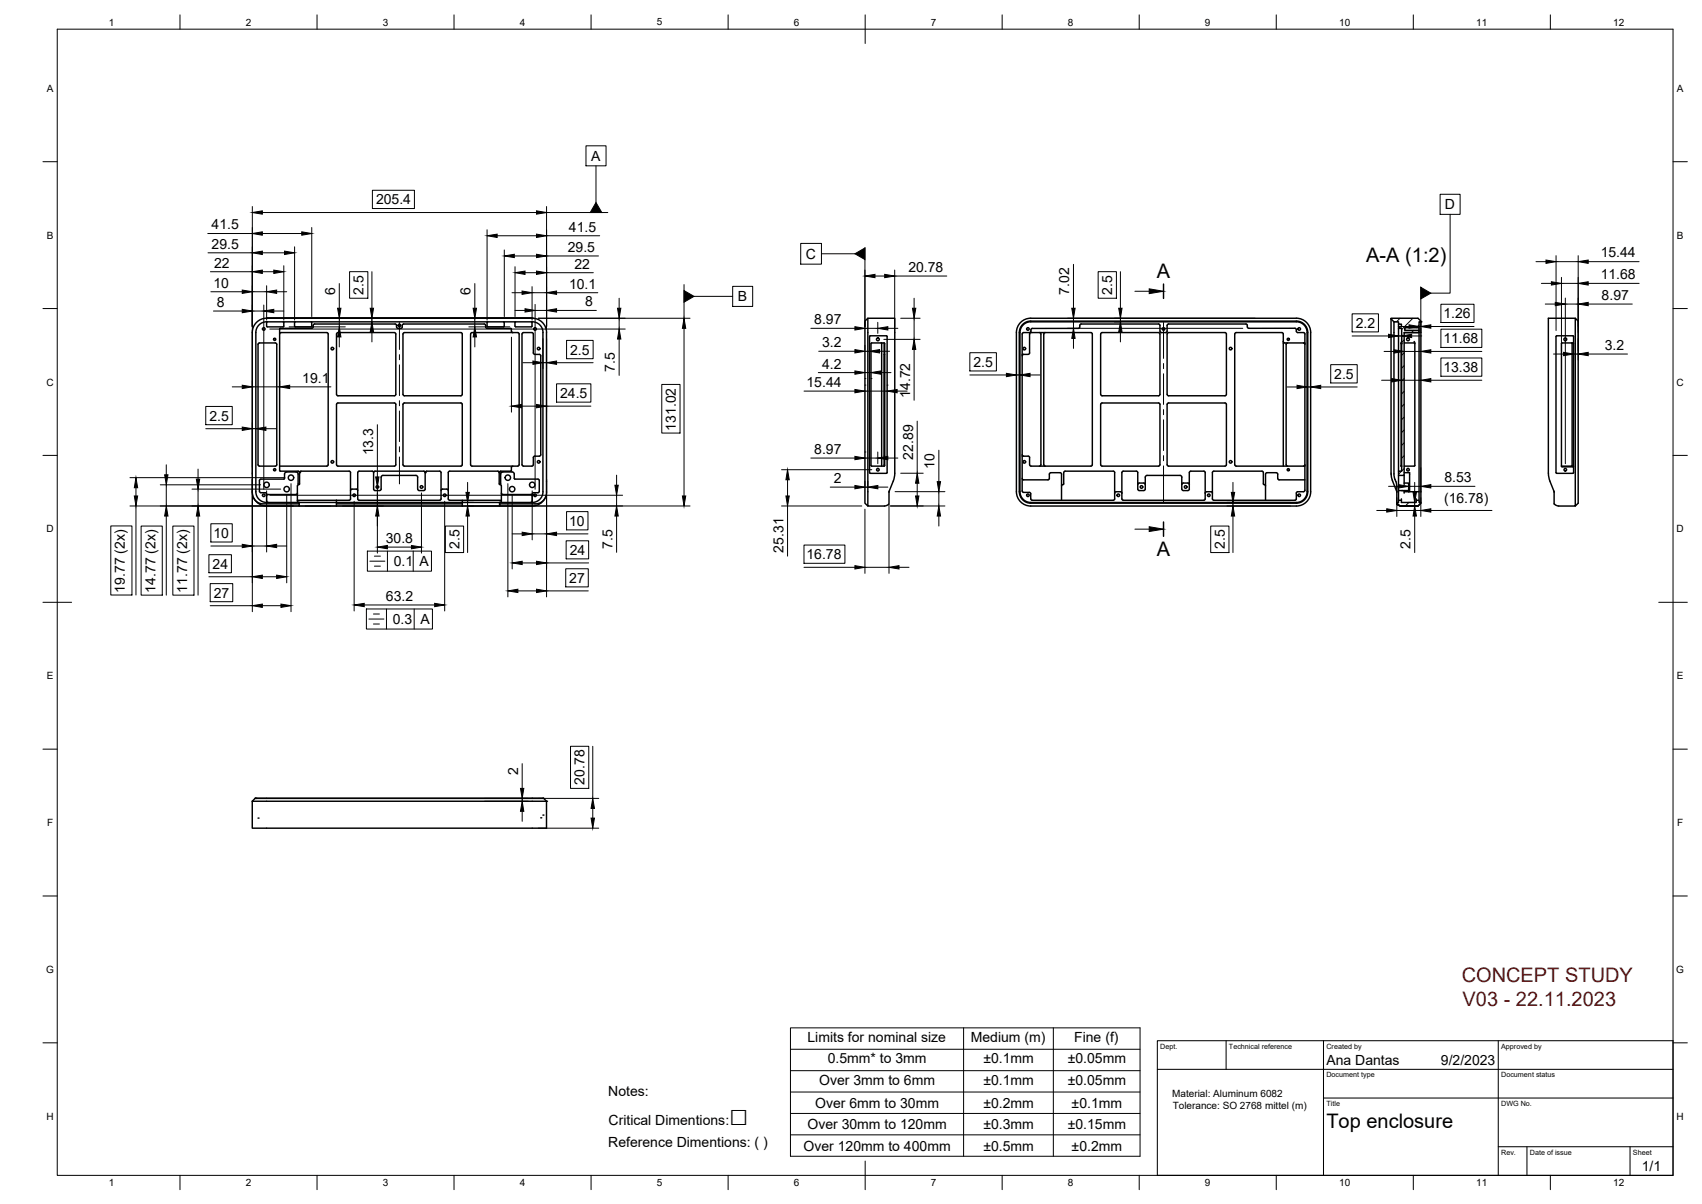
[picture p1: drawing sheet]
<svg xmlns="http://www.w3.org/2000/svg" width="594mm" height="420mm" viewBox="0 0 594 420" stroke-linecap="round" stroke-linejoin="round" font-family="sans-serif">
<!-- layer: Visible -->
<g fill="none" stroke="#000" stroke-width=".51">
<path d="M90.4 113.4a3.7 3.7 0 0 1 2.7-1.1h92.7a3.7 3.7 0 0 1 3.7 3.7v52.8a7.3 7.3 0 0 1-1.1 5.4 3.7 3.7 0 0 1-2.6 1.1h-92.8a4 4 0 0 1-3.7-5.1v-54.1a3.7 3.7 0 0 1 1.1-2.7zM93 111.1h92.8zM93 112.6v1.2M93.1 111a5 5 0 0 0-5 5v55.8l.6 2.2M93.3 112.3l-.2 .3M97.6 114.8v49.4M97.6 116.6l.5-.5h16l.4 .2 .1 45.9M97.9 114.6l-.3 .2M98.8 112.3l.3 .3-.2 1.4-5.6 .1-.2-.3M108.6 112.3l.2 .3-.1 1.4-5.6 .1-.3-.3v-1.2l.3-.3M109.8 113.1h28.1l.4 .2 .4 1.2 1.2 .1 .5-.3 .1-1 .4-.2h28.1l.4 .2 .1 .8M109.8 113.1l-.4 .2-.1 .9-.5 .4h-10.9"/>
<path d="M137.6 116.1h-19.6l-.5 .2v21.3l.5 .5h19.6M137.7 116.1l.5 .5v21l-.5 .5M140.7 116.3l.5-.2h19.7l.4 .2 .1 21.3-.3 .4-19.9 .1-.5-.2zM164.3 116.6v45.6M164.3 116.6l.5-.5h15.9l.4 .2 .1 45.9M169.5 114.1l.5 .5h8.2l.3 .2 .1 1 .4 .3M175.8 112.3l.2 .3-.1 1.4-5.7 .1-.2-.3v-1.2l.3-.3M185.5 112.3l.2 .3-.1 1.4-5.6 .1-.2-.3-.1-1.2 .3-.3M185.8 111a5 5 0 0 1 5 5.1v55.7l-.6 2.2M302.9 111.1l-1 1v63.5l1 1M303.6 117.2h5.8l.2 .2v47.5l-.2 .3h-5.6l-.3-.3zM304.1 119.7h4.5l.2 .2v42.5l-.3 .3h-4.2l-.3-.3z"/>
<path d="M307.5 119.7l.3 .2M307.7 119.7v43M308.6 119.7v43M357 113.2a4 4 0 0 1 2.8-1.2h92.7a4 4 0 0 1 4 4.1v55.5a4 4 0 0 1-4 4h-92.7a4 4 0 0 1-4-4v-55.6a4 4 0 0 1 1.2-2.8zM357.1 113.4a3.6 3.6 0 0 1 2.7-1.1h92.7a3.7 3.7 0 0 1 3.7 3.8v55.5a3.8 3.8 0 0 1-3.7 3.7h-92.7a3.8 3.8 0 0 1-3.8-3.7v-55.6a3.7 3.7 0 0 1 1.1-2.6zM359.4 116.6h.1M359.8 111.1h92.7M359.8 111a5 5 0 0 0-5 5.1v55.5a5 5 0 0 0 5 5h92.7a5 5 0 0 0 5-5v-55.6a5 5 0 0 0-5-5M362.8 116.1l.5 .5v45.6M364.8 116.1l-.5 .5v45.6M384.7 116.1h19.7l.4 .2 .1 21.3-.5 .5h-19.7M384.7 116.1l-.5 .5v21l.5 .5"/>
<path d="M407.4 113.6v2l-.5 .5h-1.5l-.4-.3-.1-2.3-.5-.4h-27l-.4 .2-.2 1-.4 .3h-16.1l-.4 .2-.3 1.2-2.3 .1-.4 .2-.1 55M407.4 116.6v21M407.4 116.6l.5-.5h19.7l.4 .2 .1 21.3-.5 .5h-19.7l-.5-.5M407.4 113.5l.5-.4h27l.4 .2 .1 .9 .5 .4h16.1M447.9 119.2v-2.6l-.5-.5h-15.9l-.4 .2-.1 45.9M447.9 119.2l.5 .5h7.1M447.9 119.2v43.5M449 119.9l-.1 42.3M449.4 119.7l-.4 .2M452 114.6l.5 .5M452.5 115.1l.2 .9 2.3 .1 .5 .5v54.5l-.5 .5h-2l-.5 .2v2.3l-.5 .5M455 119.7l.5 .5"/>
<path d="M485.5 111.1h9.4l1.1 1v.2h-.7v2.1h-5v.9h5v.8h-5.2v49.8h-2v-1.5h1.1v-49.8h-1.1v-.6h1.1v-.9h-1.1v-.8h-1.5zM485.5 111.2v53.9l.6 2.8M486.6 112.3v53.1l.6 2.6M488.1 113.1v.9M488.1 114.6v49.8M489.2 119.3l-.1 .3v43.1h.1l-.1-.3M489.3 119.7l-.2 .2M490.1 116.1h5.2v58.5M490.1 119.7h3.5l.3 .2M493.6 119.2l.2 .4v42.8M495.3 114.4v.9M496 112.3v63"/>
<path d="M545.3 119.7h3.7M545.3 119.7l-.3 .2v42.8M548.5 119.7l.3 .2M548.7 119.7v42.7l-.2 .3h-3.5M549 117.2h-5.6l-.3 .2v47.5l.3 .3h5.6M549 117.2l.3 .2v47.5l-.3 .3M549 119.7l.3 .2M549.8 111.1h-9.4v54M308.6 123.7h.2M308.7 123.7v35.5M357.3 123.7l-.5 .5M359.4 123.2v-6.7l.3-.4h21.1l.4 .2 .1 45.9"/>
<path d="M359.4 123.2l-.5 .5h-2.1M118 140.6h19.6M118 140.6l-.5 .5v21.1M137.7 140.6l.5 .5v21.1M141.2 140.6h19.6M141.2 140.6l-.5 .5v21.1M160.9 140.6l.5 .5v21.1M188.7 158.7l.1-34.5-.3-.5h-1.8l-.5-.3-.1-7.1-.4-.2h-3l-.5 .5v45.6M188.8 158.7l-.3 .4-2.3 .3v2.8M308.6 159.2h.2M356.8 158.7l.5 .5M356.8 159.2h2.1l.5 .5"/>
<path d="M359.4 159.7v2.5M384.7 140.6h19.7M384.7 140.6l-.5 .5v21.1M404.4 140.6l.5 .5v21.1M407.4 141.1v21.1M407.9 140.6h19.7M407.9 140.6l-.5 .5M427.6 140.6l.5 .5v21.1M88.6 174l1.2 1.2 1.8 .6h12.8v-.5l-.6-.5M88.7 174a5 5 0 0 0 4.4 2.6h11.3v-.8M90.1 162.2l.5 .5h5.5l.5-.5M90.1 162.2v-42l.5-.5h5.5l.5 .5v42"/>
<path d="M93 172.4v2.4M93.1 174.8l.5 .5M93.6 172.6h9.7M93.6 172.6l-.5 .4M97.6 164.2l.3 .2M97.9 164.4h6.2M103.8 174.6h18.1M103.8 172.1l-.5 .5M104.1 165.5v3.4M104.1 164.4l.5 .5M104.1 165.4l-.2-.5-.6-.2h-3.2l-.7 .5-.1 1.8-.2 .2-8.3 .1-.2 .4v4l.5 .2 1.7 .1 .3 .4M104.3 169.1l-.5 .5v5.2"/>
<path d="M104.4 176.6h13M104.6 164.9v4l-.3 .2-.2-.2M114.6 162.2l-.5 .5h-16.5M117.4 174.6v2M117.4 175.8h44M117.4 176.6h44M117.5 162.2l.5 .5h19.6M121.9 164.4h-16.8l-.5 .5M121.9 164.4l.5 .5-.1 9.2-.4 .5M124.9 171.2l-.5-.5h-1.5l-.5 .5M125.3 164.4h4.6l.5 .5M125.4 164.4l-.5 .5v6.3v2.9l.5 .5"/>
<path d="M130.4 164.9v5.8l.3 .4 1.8 .1 .5-.3v-4.4M138.2 162.2l-.5 .5M140.7 162.2l.5 .5h19.7l.5-.5M145.8 166.5l-.2-.4-.4-.2h-11.5l-.5 .2-.2 .4M148.4 164.9v5.8l-.2 .4-1.9 .1-.4-.3-.1-4.4M148.4 164.9l-.5-.5h-17l-.5 .5M148.9 164.4h4.6l.4 .3v9.4l-.2 .4-28.4 .1M148.9 164.4l-.5 .5M156.5 171.2l-.5-.5h-1.5l-.5 .5M161.4 176.6h13M161.4 174.6h13.6M164.3 162.2l.5 .5h15.9l.5-.5"/>
<path d="M174.3 164.9l-.5-.5-17.1 .1-.2 .4v9.4l.5 .3h4.4v2M174.4 175.8h12.9l1.7-.5 1.2-1.3a5 5 0 0 1-4.4 2.6h-11.4zM174.5 169.1l.5 .5v5.2M175 174.8l-.2 .5h-.4v.5M175 172.1l.5 .5M175.5 172.6h9.8M178.5 164.2l-.2 .2h-3.5l-.5 .5M178.8 164.7h-3.3l-.5 .2-.2 .6v3.4l-.3 .2-.2-.2-.1-4M178.8 164.7l.7 .5v1.8l.3 .2h7.9l.5 .2v4.3l-2.4 .5v2.6M179 162.7l-.4 .2-.1 1.3M182.2 162.2l.5 .5h3l.5-.5M185.3 172.6l.5 .4"/>
<path d="M185.8 174.8l-.5 .5M311.8 167.9l-1.5 3.8v4.1l-.8 .6-.8 .2M311.8 167.9l.5-2.8v-54h-9.4v65.5h5.8M356.8 167l.5 .4h8.5l.5-.4M359.4 162.2l.5 .5h20.9l.5-.5M363.3 162.2l-.5 .5M364.3 162.2l.5 .5M366.3 165.5v1.5M366.3 165.4l.5-.4h3.2l.5 .2v9.4M371.8 164.4l17 .1 .3 .4-.1 9.4-.4 .3h-28.3l-.4-.3-.4-2.4-2.2-.1-.5-.5M371.8 164.4l-.5 .5v4l-.8 .7M384.2 162.2l.5 .5"/>
<path d="M389.6 171.6h1.5l.5 .5M389.6 171.6l-.5 .5M397.1 169l.5-.4h1.9l.3 .4M399.8 166.5l-.1 4.4-.5 .3h-1.6l-.5-.5v-6l-.5-.3-4.8 .1-.2 .4 .1 9.4 .4 .3h28.1l.4-.3 .1-9.4-.3-.4-4.8-.1-.4 .3-.1 6-.5 .5h-1.6l-.4-.3-.1-4.4M399.8 166.5l.1-.4 .5-.2h11.5l.4 .2 .2 .4M404.9 162.2l-.5 .5h-19.7M407.4 162.2l.5 .5h19.7l.5-.5M412.5 169l.5-.4h1.9l.2 .4M420.7 172.1l.2-.5h1.8l.5 .5M431 162.2l.5 .5h24M441 164.9v4M441 164.9l-.5-.5-17.1 .1-.2 .4 .1 9.4 .4 .3h28.3"/>
<path d="M441 168.9l.7 .7M446.5 167.4h9M446.5 167.4l-.5-.2v-1.7l-.3-.5h-3.5l-.4 .2-.1 9.4M448.9 162.2l.5 .5M455.5 162.2l-.5 .5M486.1 167.9l1.5 3.9M487.2 168l.4 1.7v5.6M487.6 175.8l.1 .2M487.7 176l1.5 .6M488.1 171.2v3.4M488.1 165.9v5.3h3.6v-2.6h-1.6M489.2 174.1v.5"/>
<path d="M490.1 165.9v3.2M490.1 165h1.9v6.6M490.1 171.6h5.2M490.1 171.2v.9M493.9 162.4l-.3 .3h-3.5M494.3 174.1v.5M496 175.6l-1.1 1h-5.8h5.8l1.1-1.3h-.7v-.7h-1v.7h-5.1v-.7h-1.1v.7h-.5l.1 .7M540.5 165.1l.5 2.8M541 167.9l1.5 3.7 .1 4.4M542.6 176l1.5 .6M544 176.6h5.8v-65.5l1.1 1v63.5l-1.1 1M545 162.7l.3 .2"/>
<path d="M545.3 162.9h3.7M549.3 162.7l-.3 .2M88.1 279.6h102.7v9.4h-102.7zM89 278.6h96.8zM89 278.6l-.9 1M185.8 278.6h4zM189.8 278.6l1 1"/>
<circle cx="92.1" cy="114.8" r=".46"/>
<circle cx="95.9" cy="118.4" r=".39"/>
<circle cx="139.4" cy="113.5" r=".46"/>
<circle cx="186.8" cy="114.8" r=".46"/>
<circle cx="306.4" cy="118.4" r=".5"/>
<circle cx="358.8" cy="114.8" r=".46"/>
<circle cx="406.1" cy="114.8" r=".46"/>
<circle cx="449.7" cy="118.4" r=".39"/>
<circle cx="453.5" cy="114.8" r=".46"/>
<circle cx="491.5" cy="118.4" r=".5"/>
<circle cx="546.4" cy="118.4" r=".5"/>
<circle cx="116" cy="121.7" r=".46"/>
<circle cx="188" cy="121.7" r=".46"/>
<circle cx="357.5" cy="121.7" r=".46"/>
<circle cx="429.5" cy="121.7" r=".46"/>
<circle cx="92.1" cy="172.8" r=".46"/>
<circle cx="93.1" cy="169.2" r=".94"/>
<circle cx="95.9" cy="163.9" r=".39"/>
<circle cx="100.1" cy="170.7" r=".94"/>
<circle cx="101.6" cy="166.7" r=".94"/>
<circle cx="116" cy="161.2" r=".46"/>
<circle cx="123.6" cy="172.8" r=".46"/>
<circle cx="131.7" cy="169.9" r=".46"/>
<circle cx="147.1" cy="169.9" r=".46"/>
<circle cx="155.2" cy="172.8" r=".46"/>
<circle cx="177.3" cy="166.7" r=".94"/>
<circle cx="178.8" cy="170.7" r=".94"/>
<circle cx="185.8" cy="169.2" r=".94"/>
<circle cx="186.8" cy="172.8" r=".46"/>
<circle cx="188" cy="161.2" r=".46"/>
<circle cx="306.4" cy="163.9" r=".46"/>
<circle cx="357.5" cy="161.2" r=".46"/>
<circle cx="358.8" cy="172.8" r=".46"/>
<circle cx="390.3" cy="172.8" r=".46"/>
<circle cx="398.4" cy="169.9" r=".46"/>
<circle cx="413.8" cy="169.9" r=".46"/>
<circle cx="421.9" cy="172.8" r=".46"/>
<circle cx="429.5" cy="161.2" r=".46"/>
<circle cx="449.7" cy="163.9" r=".39"/>
<circle cx="453.5" cy="172.8" r=".46"/>
<circle cx="491.5" cy="163.9" r=".46"/>
<circle cx="546.4" cy="163.9" r=".46"/>
</g>
<g fill="#000">
<circle cx="185.8" cy="111.1" r=".25"/>
<circle cx="485.5" cy="111.2" r=".25"/>
<circle cx="486.6" cy="112.3" r=".25"/>
<circle cx="489.1" cy="119.9" r=".25"/>
<circle cx="496" cy="112.3" r=".25"/>
<circle cx="104.6" cy="164.9" r=".25"/>
<circle cx="148.4" cy="164.9" r=".25"/>
<circle cx="174.2" cy="164.9" r=".25"/>
<circle cx="487.6" cy="175.8" r=".25"/>
<circle cx="487.7" cy="176" r=".25"/>
<circle cx="489.2" cy="171.2" r=".25"/>
<circle cx="88.1" cy="279.6" r=".25"/>
<circle cx="89.3" cy="278.6" r=".25"/>
<circle cx="190.8" cy="279.6" r=".25"/>
<circle cx="90.1" cy="285.5" r=".25"/>
<circle cx="188.7" cy="285.4" r=".25"/>
<circle cx="189.5" cy="284.4" r=".25"/>
</g>
<!-- layer: BORDER -->
<g fill="none" stroke="#000" stroke-width=".35">
<path d="M20 10.2h564v400h-564zM62.8 5.2v5M110.7 5.2v5M158.5 5.2v5M206.3 5.2v5M254.1 5.2v5M302 5.2v10M349.8 5.2v5M397.6 5.2v5M445.5 5.2v5M493.3 5.2v5M541.1 5.2v5"/>
<path d="M15 56.4h5M584 56.4h5M15 107.7h5M584 107.7h5M15 158.9h5M584 158.9h5M15 210.2h10M579 210.2h10M15 261.4h5M584 261.4h5M15 312.7h5M584 312.7h5"/>
<path d="M15 363.9h5M584 363.9h5M62.8 410.2v5M110.7 410.2v5M158.5 410.2v5M206.3 410.2v5M254.1 410.2v5M302 405.2v10M349.8 410.2v5M397.6 410.2v5M445.5 410.2v5M493.3 410.2v5"/>
<path d="M541.1 410.2v5"/>
</g>
<!-- layer: TITLEBLOCK -->
<path d="M404 363.2h180v47h-180zM404 373.2h180M428 363.2v10M462 363.2v47M523 363.2v47M462 383.2h122M523 400.2h61M533 400.2v10M569 400.2v10" fill="none" stroke="#000" stroke-width=".36"/>
<!-- layer: Custom Tables -->
<path d="M275.9 358.7h122v44.8h-122zM336.3 358.7v44.8M367.7 358.7v44.8M275.9 373.6h122M275.9 366.2h122M275.9 396h122M275.9 388.6h122M275.9 381.1h122" fill="none" stroke="#000" stroke-width=".35"/>
<!-- layer: FD_Dimensions -->
<g fill="none" stroke="#000" stroke-width=".35">
<path d="M88.1 72.1v93.7M91.6 74.2h95.7M108.8 79.4v31.1M130 66.4h14.7v6.4h-14.7zM190.8 72.1v136.2M72.5 81.5h15.6M72.6 88.2h15.5M73.4 94.8h14.7M91.6 94.8h4M91.6 88.2h7.7M91.6 81.5h13.7M93.1 99.7v12"/>
<path d="M99.1 92.7v19M102.8 86.1v25.6M118.4 99v8.6M122 94.8h6.4v9.3h-6.4zM129.8 94.8v12.8M165.7 99v8.6M170 80.2v31.5M173.5 82.3h13.8M176 87.2v23.3M179.5 89.3h7.8M179.8 93.1v17.4M183.3 95.2h4"/>
<path d="M190.8 95.2h16.3M190.8 89.3h18.1M190.8 82.3h18.5M301.9 94.2v19.8M305.4 96.3h3.4M312.3 94.2v19.8M312.3 96.3h18.2M374.7 92.2v15.4M383.3 94.8h6.4v9.3h-6.4zM391.1 94.8v12.8M536.1 91.3h3.5M538 98.9h3.5"/>
<path d="M543.1 89.2v26.1M543.1 91.3h7.8M545 96.8v25.7M545 98.9h5.9M550.9 89.2v36.4M554.4 91.3h17.7M554.4 98.9h17.7M73.6 101.8h11M74.5 108.5h10.1M88.1 108.5h4M88.1 101.8h5M92.1 106.4v64.3"/>
<path d="M94.2 114.8h124M95.6 108.5h3.5M96.6 101.8h3.5M100.9 114.1h19.6M118.4 111.1v3M118.4 117.6v3.5M129.8 111.1v1.2M129.8 115.8v3.5M163.6 114.1h14.3M165.7 111.1v3M165.7 117.6v3.5M178.5 117.7v26.1"/>
<path d="M178.7 102.2h3.5M179.8 108.3h3.5M185.7 100v11.7M185.7 102.2h5.1M186.8 106.2v64.5M186.8 108.3h4M187.9 111.1h53M189.5 118.2v10.5M194.3 108.3h13.9M194.3 102.2h14.4M197.8 118.8h9.2v6.4h-9.2zM216.1 104.1v3.5"/>
<path d="M216.1 111.1v3.7M216.1 118.3v12.7M238.8 114.6v58.5M283 114.6h15.4M301.9 114.6h4.5M306.4 112.5v3.8M308.5 118.4h12.7M309.9 114.6h3.5M314.4 111.1h6.8M319.1 104.1v3.5M319.1 111.1v7.3M372.6 111.1h65.5"/>
<path d="M372.6 114.6h61.2M374.7 111.1v3.5M374.7 118.1v3.5M389 112.3h2.4M391.1 111.1v1.2M391.1 115.8v3.5M472 109.5h9.1v6.3h-9.1zM472 117.2h12.7M488.1 116.7v2.6M488.1 117.2h1.1M488.3 113.9h3.5M489.2 116.7v2.6"/>
<path d="M492.7 117.2h3.6M495.3 114.4v1.6M495.3 113.9h.6M495.9 114.4v1.6M499.4 113.9h15.1M502.9 106.2h11.6v6.3h-11.6zM502.9 114.9h14.3v6.3h-14.3zM539.4 106.1h3.5M546.4 104v57.8M546.4 106.1h4.5M549.3 119.5v6.1M554.4 106.1h15.3"/>
<path d="M81.1 135h3.5M88.1 135h9.5M97.6 132.9v1.9M101.1 135h14.4M182.5 126.6h3.5M189.5 126.6h1.3M194.3 133.9h11.9v6.4h-11.9zM194.3 126.6h12.7M231 134.2h6.4v16.9h-6.4zM280.6 136.5h17.8M285.6 130h12.8M285.8 122.6h12.6"/>
<path d="M301.9 132.1h.1M301.9 134.4h.1M301.9 120.5v1.6M301.9 122.6h1.6M301.9 130h2.1M301.9 136.5h7.7M303.5 120.5v1.6M304 132.1h.1M307 122.6h3.5M307.5 130h3.5M309.6 134.4h.1M313.1 136.5h3.5"/>
<path d="M319.1 121.9v17.8M338.5 123.1h9.3v6.4h-9.3zM338.5 130.9h12.8M354.8 130.9h1.2M359.5 130.9h3.5M449.2 135h3.5M456.2 135h1.3M461 135h12.7M464.5 127.3h9.2v6.3h-9.2zM482.2 132.7h3.6M483.1 122.6h3.5M489.2 132.7h6.7"/>
<path d="M490.1 122.6h5.8M499.4 122.6h17.8M499.4 132.7h17.8M502.9 124.9h14.3v6.4h-14.3zM542.2 123.5h3.6M549.3 123.5h1.6M554.4 123.5h13.7M71.8 141.8h9.3v6.4h-9.3zM71.8 149.6h12.8M88.1 149.6h1.2M92.8 149.6h3.5M131.7 148.2v18.2"/>
<path d="M182 141.7h5.3M190.8 141.7h15.4M283 159.9h15.4M301.9 157.7h.1M301.9 159.9h4.5M306.4 157.7v4.1M309.9 159.9h3.5M320.1 147v18.1M327.7 157.1v11M45.4 176.6h195.5M45.4 166.7h54.1M47.5 170.2v2.9"/>
<path d="M47.5 176.6v31M55.9 169.2h35.1M58 162.2v3.5M58 169.2v7.4M67 170.7h31M69.1 163.7v3.5M69.1 170.7v5.9M88.1 167.2v46.3M93.1 171.3v21.3M94.2 172.8h123.1M100.1 172.8v30.6M101.6 168.8v44.7"/>
<path d="M123.6 174.9v38.3M131.7 169.9v23.1M147.1 172v21M155.2 174.9v38.3M160.6 175.3h4.7M163.2 168.3v3.5M163.2 175.3v1.3M177.3 168.8v39.5M178.8 172.8v25.7M185.8 171.3v17.1M197.8 178.5h7.4v6.4h-7.4zM215.2 165.8v3.5"/>
<path d="M215.2 172.8v3.8M272.8 176.6h28M272.8 163.9h31.5M274.9 167.4v5.7M274.9 176.6v17.5M289.8 170h8.6M301.9 167.9v1.6M301.9 177.7v22.4M301.9 170h1M302.9 167.9v1.6M306.4 170h3.5M310.3 176v24.1"/>
<path d="M310.8 176.6h19M312.4 171.6h17.4M314.4 165.1h7.8M320.1 168.6v4.5M327.7 171.6v5M428.3 176.6h22.1M428.3 175.3h22.1M430.4 168.3v3.5M430.4 175.3v1.3M480.5 178.1h3.5M484.7 169.7h3.5M487.6 173.7v6.5"/>
<path d="M487.6 178.1h8.3M491.7 171.2v.6M491.7 169.7h4.2M491.7 176.6h1.1M491.7 175.3h2.1v1.3M493.8 168.3v3.5M495.9 163.2v8.6M495.9 173.7v6.5M499.4 178.1h21.4M499.4 169.7h15.4M38.7 183.5h7.4v24.1h-7.4zM49.3 183.6h7.3v24.1h-7.3z"/>
<path d="M58 180.1v27.6M60.3 183.6h7.4v24.1h-7.4zM69.1 180.1v27.6M72.9 193.6h7.9v6.3h-7.9zM73.6 182.8h7.5v6.3h-7.5zM73.6 190.5h11M88.1 190.5h5M96.6 190.5h3.5M135.2 190.9h8.4M155.4 183.6h6.4v9.2h-6.4zM163.2 180.1v12.7M178.8 186.3h3.5"/>
<path d="M182.3 196.4h5M185.8 186.3h5M190.8 196.4h14.7M194.3 186.3h10.9M197.5 198.5h7.8v6.3h-7.8zM197.6 188.7h7.9v6.3h-7.9zM215.2 180.1v12.6M280.6 190.2h14.3v6.4h-14.3zM280.6 198h17.8M301.9 198h8.4M313.8 198h3.5M327.7 180.1v3.5"/>
<path d="M422.6 183.6h6.4v9.2h-6.4zM430.4 180.1v12.7M493.8 180.1v12.7M72.9 201.3h15.2M73.4 203.7h7.8v6.3h-7.8zM73.4 211.4h14.7M91.6 201.3h5M91.6 211.4h6.5M127.1 211.1h24.6M180.8 206.2h6.5M190.8 206.2h14.5M169.1 278.6h15.3"/>
<path d="M169.1 279.6h15.3M182.3 266.5v8.6M182.3 278.6v1M187.9 278.6h21.1M199.1 260.4h6.4v14.7h-6.4zM206.9 260.4v18.2M182.3 283.1v3.5M187.9 289h21.1M206.9 282.1v3.4"/>
</g>
<g fill="#000" stroke="#000" stroke-width=".35">
<path d="M88.1 74.2l3.5-.6v1.1zM187.3 73.6l3.5 .6-3.5 .5zM88.1 94.8l3.5-.5v1.1zM88.1 88.2l3.5-.6v1.2zM88.1 81.5l3.5-.6v1.2zM95.6 94.3l3.5 .5-3.5 .6zM99.3 87.6l3.5 .6-3.5 .6zM105.3 80.9l3.5 .6-3.5 .6zM170 82.3l3.5-.6v1.2zM176 89.3l3.5-.6v1.2zM179.8 95.2l3.5-.6v1.2zM187.3 94.6l3.5 .6-3.5 .6z"/>
<path d="M187.3 88.7l3.5 .6-3.5 .6zM187.3 81.7l3.5 .6-3.5 .6zM301.9 96.3l3.5-.6v1.2zM308.8 95.7l3.5 .6-3.5 .6zM539.6 90.7l3.5 .6-3.5 .6zM541.5 98.3l3.5 .6-3.5 .6zM550.9 91.3l3.5-.6v1.2zM550.9 98.9l3.5-.6v1.2zM84.6 108l3.5 .5-3.5 .6zM84.6 101.2l3.5 .6-3.5 .6zM92.1 108.5l3.5-.5v1.1zM93.1 101.8l3.5-.6v1.2z"/>
<path d="M118.4 114.1l.6 3.5h-1.2zM117.8 107.6h1.2l-.6 3.5zM129.8 112.3l.6 3.5h-1.2zM129.2 107.6h1.2l-.6 3.5zM165.7 114.1l.6 3.5h-1.2zM165.1 107.6h1.2l-.6 3.5zM182.2 101.6l3.5 .6-3.5 .5zM183.3 107.7l3.5 .6-3.5 .6zM190.8 108.3l3.5-.6v1.2zM190.8 102.2l3.5-.6v1.1zM215.5 107.6h1.2l-.6 3.5zM216.1 114.8l.6 3.5h-1.2z"/>
<path d="M238.8 111.1l.6 3.5h-1.2zM298.4 114l3.5 .6-3.5 .6zM306.4 114.6l3.5-.6v1.2zM318.5 107.6h1.2l-.6 3.5zM374.7 114.6l.6 3.5h-1.2zM374.1 107.6h1.2l-.6 3.5zM391.1 112.3l.5 3.5h-1.1zM390.5 107.6h1.1l-.5 3.5zM484.7 116.6l3.4 .6-3.4 .6zM491.8 113.3l3.5 .6-3.5 .6zM489.2 117.2l3.5-.6v1.2zM495.9 113.9l3.5-.6v1.2z"/>
<path d="M542.9 105.5l3.5 .6-3.5 .6zM550.9 106.1l3.5-.6v1.2zM84.6 134.4l3.5 .6-3.5 .6zM97.6 135l3.5-.6v1.2zM186 126l3.5 .6-3.5 .5zM190.8 126.6l3.5-.6v1.1zM298.4 122l3.5 .6-3.5 .6zM298.4 129.4l3.5 .6-3.5 .6zM298.4 135.9l3.5 .6-3.5 .6zM303.5 122.6l3.5-.6v1.2zM304 130l3.5-.6v1.2zM309.6 136.5l3.5-.6v1.2z"/>
<path d="M319.1 118.4l.6 3.5h-1.2zM351.3 130.3l3.5 .6-3.5 .5zM356 130.9l3.5-.6v1.1zM452.7 134.5l3.5 .5-3.5 .6zM457.5 135l3.5-.5v1.1zM485.8 132.1l3.4 .6-3.4 .6zM486.6 122l3.5 .6-3.5 .6zM495.9 122.6l3.5-.6v1.2zM495.9 132.7l3.5-.6v1.2zM545.8 123l3.5 .5-3.5 .6zM550.9 123.5l3.5-.5v1.1zM84.6 149l3.5 .6-3.5 .6z"/>
<path d="M89.3 149.6l3.5-.6v1.2zM178.5 141.7l3.5-.6v1.2zM187.3 141.1l3.5 .6-3.5 .6zM298.4 159.3l3.5 .6-3.5 .5zM306.4 159.9l3.5-.6v1.1zM47.5 166.7l.5 3.5h-1.1zM46.9 173.1h1.1l-.5 3.5zM57.5 165.7h1.1l-.6 3.5zM68.5 167.2h1.2l-.6 3.5zM131.1 166.4h1.2l-.6 3.5zM162.6 171.8h1.2l-.6 3.5zM214.6 169.3h1.2l-.6 3.5z"/>
<path d="M238.2 173.1h1.2l-.6 3.5zM274.9 163.9l.6 3.5h-1.2zM274.3 173.1h1.2l-.6 3.5zM298.4 169.4l3.5 .6-3.5 .6zM302.9 170l3.5-.6v1.2zM319.6 173.1h1.1l-.6 3.5zM320.1 165.1l.6 3.5h-1.1zM327.1 168.1h1.2l-.6 3.5zM429.8 171.8h1.2l-.6 3.5zM484 177.5l3.6 .6-3.6 .6zM488.2 169.1l3.5 .6-3.5 .6zM493.2 171.8h1.2l-.6 3.5z"/>
<path d="M495.9 178.1l3.5-.6v1.2zM495.9 169.7l3.5-.6v1.2zM58 176.6l.6 3.5h-1.1zM69.1 176.6l.6 3.5h-1.2zM84.6 189.9l3.5 .6-3.5 .6zM93.1 190.5l3.5-.6v1.2zM131.7 176.6l.6 3.5h-1.2zM131.7 190.9l3.5-.5v1.1zM143.6 190.4l3.5 .5-3.5 .6zM163.2 176.6l.6 3.5h-1.2zM182.3 185.7l3.5 .6-3.5 .6zM178.8 196.4l3.5-.5v1.1z"/>
<path d="M187.3 195.9l3.5 .5-3.5 .6zM190.8 186.3l3.5-.6v1.2zM215.2 176.6l.6 3.5h-1.2zM298.4 197.4l3.5 .6-3.5 .6zM310.3 198l3.5-.6v1.2zM327.7 176.6l.6 3.5h-1.2zM430.4 176.6l.6 3.5h-1.2zM493.8 176.6l.6 3.5h-1.2zM88.1 201.3l3.5-.6v1.2zM88.1 211.4l3.5-.6v1.2zM96.6 200.7l3.5 .6-3.5 .6zM98.1 210.8l3.5 .6-3.5 .6z"/>
<path d="M123.6 211.1l3.5-.6v1.2zM151.7 210.5l3.5 .6-3.5 .6zM177.3 206.2l3.5-.6v1.2zM187.3 205.6l3.5 .6-3.5 .6zM181.7 275.1h1.1l-.5 3.5zM182.3 279.6l.5 3.5h-1.1zM206.3 285.5h1.2l-.6 3.5zM206.9 278.6l.6 3.5h-1.2z"/>
</g>
<g fill="none" stroke="#000" stroke-width=".35">
<path d="M204.5 50.9h7v7h-7zM208 57.9v12.8M187.3 74.2h24.9M502.7 67.8h7v7h-7zM506.2 74.8v27.5h-6.8M238.8 99.3v15.3M255.7 99.9h7v7h-7zM279.5 84.9h7.2v7.3h-7.2zM286.7 88.6h11.7M301.9 86.4v27.6M242.3 103.4h13.4M495.9 100.2v13.8"/>
<path d="M128.2 192.3h22.4v7h-22.4zM129.1 195.8h5.2M130.7 194.1h2.1M130.7 197.6h2.1M135.2 192.3v7M144.2 192.3v7M127.9 212.5h23v7h-23zM128.8 216h5.2M130.3 214.3h2.1M130.3 217.8h2.1M134.9 212.5v7M144.6 212.5v7"/>
</g>
<path d="M208 70.7l2.1 3.5h-4.1zM298.4 88.6l3.5-2.1v4.1zM238.8 101.4l3.5 2-3.5 2.1zM495.9 100.3l3.5 2-3.5 2z" fill="#000" stroke="#000" stroke-width=".35"/>
<!-- layer: Smart Centers -->
<g fill="none" stroke="#000" stroke-width=".35">
<path d="M139.4 112.6v9.4M406.1 112.6v12.5M139.4 123.8v1.7M139.4 127.3v10.7M139.4 139.8v1.8M406.1 126.9v1.8M406.1 130.4v10.7M139.4 143.4v10.7M139.4 155.9v1.8M139.4 159.5v9.4M406.1 142.9v1.8M406.1 146.5v10.7"/>
<path d="M406.1 159v1.8M406.1 162.6v12.5"/>
</g>
<!-- layer: Hatching -->
<g fill="none" stroke="#000" stroke-width=".35">
<path d="M488.7 111.1l-1.3 1.2M490.1 118.6l-.9 .9M493.2 111.1l-4 3.9M493.5 115.3l-.8 .8M495.3 113.4l-.9 1M490.1 123.1l-.9 .9M490.1 127.6l-.9 .9M490.1 132.1l-.9 .8M490.1 136.6l-.9 .8M490.1 141.1l-.9 .8M490.1 145.6l-.9 .8M490.1 150.1l-.9 .8"/>
<path d="M490.1 154.6l-.9 .8M490.1 159l-.9 .9M490.1 163.5l-2 2M491.8 175.3l-1.3 1.3"/>
</g>
<!-- layer: Section Lines -->
<path d="M406.1 99.1v5M406.1 182.2v5" fill="none" stroke="#000" stroke-width=".51"/>
<path d="M396.1 101.6h5M396.1 184.7h5" fill="none" stroke="#000" stroke-width=".35"/>
<path d="M401.1 100.8l5 .8-5 .9zM401.1 183.8l5 .9-5 .8z" fill="#000" stroke="#000" stroke-width=".35"/>
<text font-size="11.2" x="254.6" y="392.7">□</text>
<g font-size="7">
<text x="476.9" y="91.4">A-A (1:2)</text>
<text x="403.8" y="97.1">A</text>
<text x="403.8" y="194.2">A</text>
<text x="463" y="393.7">Top enclosure</text>
</g>
<g font-size="7" fill="#a00">
<text x="510.2" y="342.8">CONCEPT STUDY</text>
<text x="510.5" y="351.2">V03 - 22.11.2023</text>
</g>
<g font-size="4.9">
<text x="206.4" y="56.1">A</text>
<text x="131.3" y="71.3">205.4</text>
<text x="504.3" y="73">D</text>
<text x="73.9" y="80">41.5</text>
<text x="198.6" y="80.8">41.5</text>
<text x="73.9" y="86.8">29.5</text>
<text x="198.2" y="87.9">29.5</text>
<text x="558.7" y="89.9">15.44</text>
<text x="74.7" y="93.4">22</text>
<text x="200.5" y="93.8">22</text>
<text x="281.3" y="90.3">C</text>
<text x="317.1" y="94.9">20.78</text>
<text x="74.5" y="100.4">10</text>
<text x="198.6" y="100.7">10.1</text>
<text x="558.7" y="97.4">11.68</text>
<text x="75.7" y="107.1">8</text>
<text x="117" y="102.8" transform="rotate(-90 117 102.8)">6</text>
<text x="126.9" y="102.8" transform="rotate(-90 126.9 102.8)">2.5</text>
<text x="164.3" y="102.8" transform="rotate(-90 164.3 102.8)">6</text>
<text x="204.3" y="106.9">8</text>
<text x="257.6" y="105.2">B</text>
<text x="373.2" y="102.9" transform="rotate(-90 373.2 102.9)">7.02</text>
<text x="388.2" y="102.8" transform="rotate(-90 388.2 102.8)">2.5</text>
<text x="559.1" y="104.6">8.97</text>
<text x="284.2" y="113.1">8.97</text>
<text x="503.8" y="111.1">1.26</text>
<text x="473.2" y="114.4">2.2</text>
<text x="503.8" y="119.8">11.68</text>
<text x="199" y="123.7">2.5</text>
<text x="287" y="121.1">3.2</text>
<text x="560.1" y="122.1">3.2</text>
<text x="214.7" y="129.8" transform="rotate(-90 214.7 129.8)">7.5</text>
<text x="287" y="128.6">4.2</text>
<text x="339.8" y="128">2.5</text>
<text x="503.8" y="129.8">13.38</text>
<text x="105.5" y="133.5">19.1</text>
<text x="281.5" y="135">15.44</text>
<text x="465.7" y="132.2">2.5</text>
<text x="195.5" y="138.9">24.5</text>
<text x="317.7" y="138.8" transform="rotate(-90 317.7 138.8)">14.72</text>
<text x="73.1" y="146.7">2.5</text>
<text x="235.9" y="150.3" transform="rotate(-90 235.9 150.3)">131.02</text>
<text x="130.3" y="158.9" transform="rotate(-90 130.3 158.9)">13.3</text>
<text x="284.2" y="158.4">8.97</text>
<text x="318.7" y="160.4" transform="rotate(-90 318.7 160.4)">22.89</text>
<text x="326.2" y="163.7" transform="rotate(-90 326.2 163.7)">10</text>
<text x="291" y="168.6">2</text>
<text x="504.1" y="168.3">8.53</text>
<text x="504" y="175.7">(16.78)</text>
<text x="198.6" y="183.5">10</text>
<text x="74.5" y="187.7">10</text>
<text x="134.7" y="189.5">30.8</text>
<text x="160.4" y="191.6" transform="rotate(-90 160.4 191.6)">2.5</text>
<text x="213.8" y="191.6" transform="rotate(-90 213.8 191.6)">7.5</text>
<text x="427.5" y="191.6" transform="rotate(-90 427.5 191.6)">2.5</text>
<text x="492.4" y="191.6" transform="rotate(-90 492.4 191.6)">2.5</text>
<text x="137.5" y="197.5">0.1</text>
<text x="146.5" y="197.6">A</text>
<text x="198.9" y="193.6">24</text>
<text x="273.4" y="192.8" transform="rotate(-90 273.4 192.8)">25.31</text>
<text x="281.5" y="195.1">16.78</text>
<text x="74.2" y="198.5">24</text>
<text x="198.7" y="203.4">27</text>
<text x="43.6" y="206.8" transform="rotate(-90 43.6 206.8)">19.77 (2x)</text>
<text x="54.2" y="206.8" transform="rotate(-90 54.2 206.8)">14.77 (2x)</text>
<text x="65.3" y="206.8" transform="rotate(-90 65.3 206.8)">11.77 (2x)</text>
<text x="74.6" y="208.6">27</text>
<text x="134.7" y="209.7">63.2</text>
<text x="137.1" y="217.7">0.3</text>
<text x="146.8" y="217.8">A</text>
<text x="180.8" y="270.4" transform="rotate(-90 180.8 270.4)">2</text>
<text x="204" y="273.9" transform="rotate(-90 204 273.9)">20.78</text>
<text x="281.9" y="363.6">Limits for nominal size</text>
<text x="338.9" y="363.6">Medium (m)</text>
<text x="374.9" y="363.6">Fine (f)</text>
<text x="288.9" y="371.1">0.5mm* to 3mm</text>
<text x="343.3" y="371.1">±0.1mm</text>
<text x="372.7" y="371.1">±0.05mm</text>
<text x="463" y="371.7">Ana Dantas</text>
<text x="502.9" y="371.7">9/2/2023</text>
<text x="212.3" y="382.4">Notes:</text>
<text x="285.9" y="378.6">Over 3mm to 6mm</text>
<text x="343.3" y="378.5">±0.1mm</text>
<text x="372.7" y="378.5">±0.05mm</text>
<text x="284.6" y="386.6">Over 6mm to 30mm</text>
<text x="343.3" y="386.5">±0.2mm</text>
<text x="374.1" y="386.5">±0.1mm</text>
<text x="212.4" y="392.7">Critical Dimentions:</text>
<text x="281.8" y="394">Over 30mm to 120mm</text>
<text x="343.3" y="394">±0.3mm</text>
<text x="372.7" y="394">±0.15mm</text>
<text x="212.3" y="400.1">Reference Dimentions: ( )</text>
<text x="280.5" y="401.5">Over 120mm to 400mm</text>
<text x="343.3" y="401.5">±0.5mm</text>
<text x="374.1" y="401.5">±0.2mm</text>
<text x="573.1" y="408.8">1/1</text>
</g>
<g font-size="3.5">
<text x="37.9" y="8.9">1</text>
<text x="85.8" y="8.9">2</text>
<text x="133.6" y="8.9">3</text>
<text x="181.4" y="8.9">4</text>
<text x="229.3" y="8.9">5</text>
<text x="277.1" y="8.9">6</text>
<text x="324.9" y="8.9">7</text>
<text x="372.7" y="8.9">8</text>
<text x="420.6" y="8.9">9</text>
<text x="467.4" y="8.9">10</text>
<text x="515.3" y="8.9">11</text>
<text x="563.1" y="8.9">12</text>
<text x="16.3" y="32">A</text>
<text x="585.3" y="32">A</text>
<text x="16.3" y="83.3">B</text>
<text x="585.3" y="83.3">B</text>
<text x="16.2" y="134.6">C</text>
<text x="585.2" y="134.6">C</text>
<text x="16.2" y="185.8">D</text>
<text x="585.2" y="185.8">D</text>
<text x="16.3" y="237">E</text>
<text x="585.3" y="237">E</text>
<text x="16.4" y="288.3">F</text>
<text x="585.4" y="288.3">F</text>
<text x="16.1" y="339.6">G</text>
<text x="585.1" y="339.6">G</text>
<text x="409.1" y="382.9">Material: Aluminum 6082</text>
<text x="409.3" y="387.1">Tolerance: SO 2768 mittel (m)</text>
<text x="16.2" y="390.8">H</text>
<text x="585.2" y="390.8">H</text>
<text x="37.9" y="413.9">1</text>
<text x="85.8" y="413.9">2</text>
<text x="133.6" y="413.9">3</text>
<text x="181.4" y="413.9">4</text>
<text x="229.3" y="413.9">5</text>
<text x="277.1" y="413.9">6</text>
<text x="324.9" y="413.9">7</text>
<text x="372.7" y="413.9">8</text>
<text x="420.6" y="413.9">9</text>
<text x="467.4" y="413.9">10</text>
<text x="515.3" y="413.9">11</text>
<text x="563.1" y="413.9">12</text>
</g>
<g font-size="2.5">
<text x="405" y="366">Dept.</text>
<text x="429" y="366">Technical reference</text>
<text x="463" y="366">Created by</text>
<text x="524" y="366">Approved by</text>
<text x="463" y="376">Document type</text>
<text x="524" y="376">Document status</text>
<text x="463" y="386">Title</text>
<text x="524" y="386">DWG No.</text>
<text x="524" y="403">Rev.</text>
<text x="534" y="403">Date of issue</text>
<text x="570" y="403">Sheet</text>
</g>
</svg>
